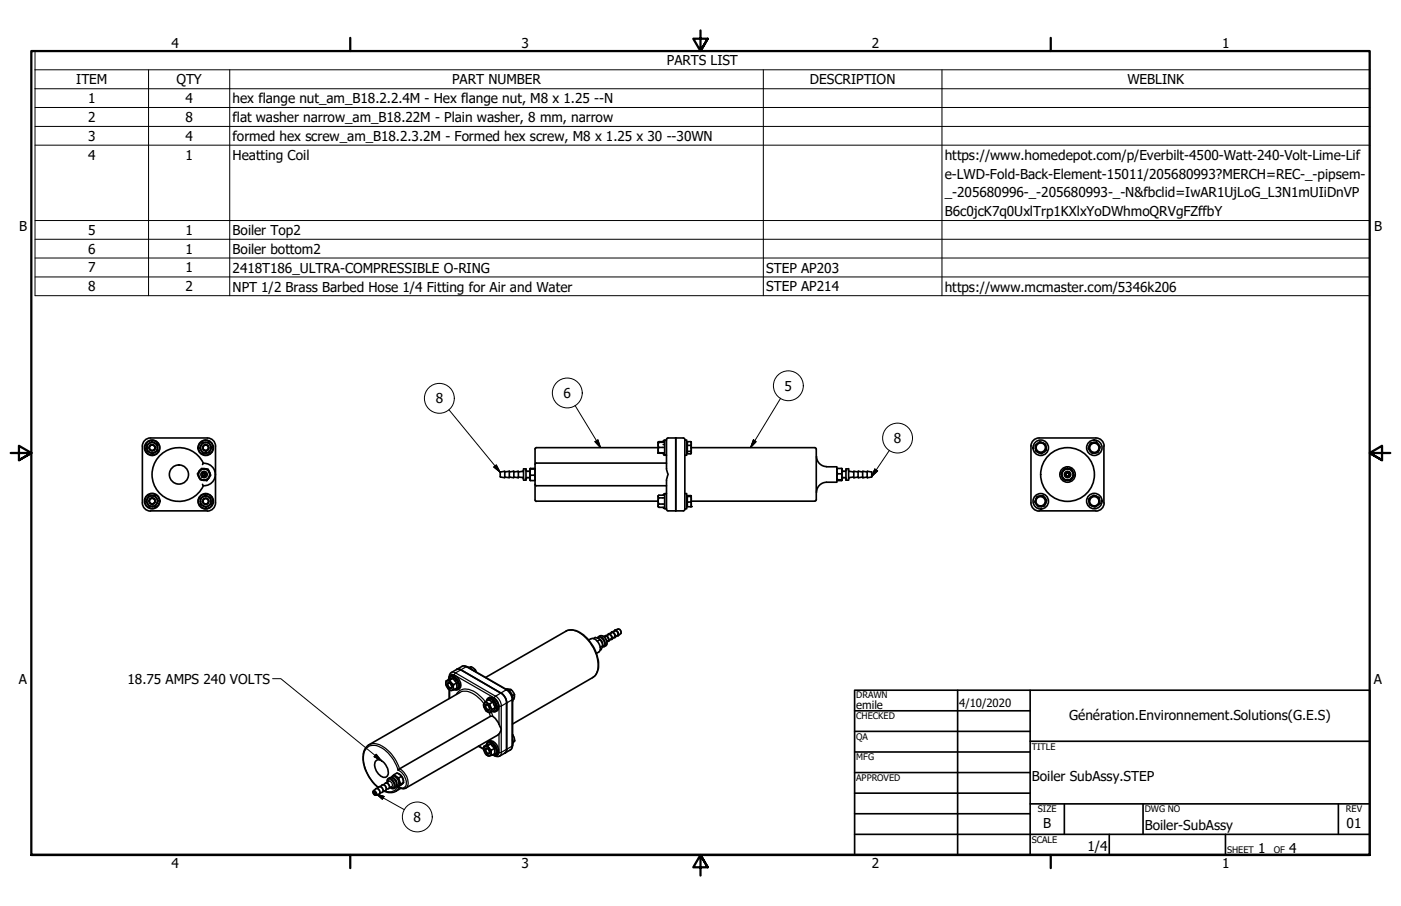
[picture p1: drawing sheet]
<svg xmlns="http://www.w3.org/2000/svg" width="432mm" height="279mm" viewBox="0 0 432 279" stroke-linecap="round" stroke-linejoin="round" font-family="sans-serif">
<!-- layer: Visible (ANSI) -->
<g fill="none" stroke="#000" stroke-width=".51">
<path d="M45.1 137.2h.1M45.2 137.2l1.6-1 1.7 .8 .1 1.9-1.6 1.1-1.7-.9zM45.3 139.1h.1M46.8 136.1v.1M47 140h.1M48.6 137h-.1M48.6 138.9h.1M61.4 138.2h.1M62.4 136.5l1.9-.1 1 1.6-.8 1.6-2 .2-1-1.6zM62.4 136.4v.1M62.5 139.8h.1M64.3 136.3v.1"/>
<path d="M64.5 139.6v.1M65.3 138h.1M165.3 138h37.5M165.3 138l-.4 .4v11M202.8 136.5v3.2M203 136.2l-.2 .3M203.1 136.4l-.3 .1M203.1 136.4l-.3 .8 .3 .8M203.1 138l-.3 .8 .3 .8-.3 .1 1.6 .1 .1 .4M203.1 139.6l1.4 .1M203.1 138h1.4M204.5 136.3l-.2 .1"/>
<path d="M204.5 136.1l-1.4 .1-.2 .3M204.5 136.1v-.1l-.1 .4h-1.3M204.5 135.9l.4 .1M205.4 135.7h-.5v4.7h.5M205.9 135.1l-.5 .5v9.1l.2 .7a1.49 1.49 0 0 1 0 1.9l-.2 .6v9.2M205.9 135.1h4.7M208.3 135.1v22.4M210.6 135.1l.5 .5v21.5M211.1 135.7h.5v4.7h-.5M211.6 136.5h.2M211.6 139.7h.2M211.8 139.2h1.1l.1 .6-.1 .2h-1.1z"/>
<path d="M211.8 137.4v1.8M212.9 136.2h-1.1v1.2h1.1M212.9 136.2v1.2M212.9 137.4v1.8M212.9 136.2l.1 3.6M213 138l38.4 .1 .2 .5v15.5l-.5 .5h-38.1M319 137.4l1.5-1.2 1.8 .8 .2 1.8-1.5 1.2-1.7-.8zM320.3 135.1a2.51 2.51 0 0 0-2.5 2.5v17.5M320.3 135.1h17.5M336.1 136.6l1.8-.3 1.2 1.5-.7 1.8-1.9 .2-.5-.7-.6-.8zM337.8 135.1a2.51 2.51 0 0 1 2.5 2.5l-.1 17.5M43.9 155.1v-17.5a2.51 2.51 0 0 1 2.5-2.5h17.5a2.51 2.51 0 0 1 2.5 2.5v17.5"/>
<path d="M43.9 155.1a2.42 2.42 0 0 0 2.5 2.4l17.5 .1a2.51 2.51 0 0 0 2.5-2.5M45 154.6l-.1 .1M45.8 152.9v.1M45.8 153l2-.1 1 1.5-.9 1.7-1.9 .1-.5-.8-.5-.8zM46 156.2v.1M47.8 152.8v.1M47.9 156.1v.1M48.8 154.4h.1M61.1 146.7l.3 .7M61.7 153.7h.1M61.7 145l-.5 .6M61.7 153.7l1.6-1 .8 .4 .9 .4 .1 1.9-1.6 1.1-1.7-.9z"/>
<path d="M61.8 155.6h-.1M62.1 144.5l2 .2 .9 1.9-1.2 1.6-2.1-.2-.9-1.9zM62.3 148.1h.8M62.4 149.4l.3 .4M62.6 142.9a3.5 3.5 0 0 1 3.8 3.4 3.5 3.5 0 0 1-3.8 3.5M62.7 142.9a8.3 8.3 0 0 0-12.7-3.1 8.3 8.3 0 0 0 0 13 8.3 8.3 0 0 0 12.7-3M62.7 142.9l-.3 .4M62.7 144.5l.8 .1M62.9 145.8v1M63.3 152.6v.1M63.4 146.2v.2M63.5 156.5h.1"/>
<path d="M64.4 145.3l.3 .7M64.5 147.1l-.4 .6M65 153.5h.1M65.1 155.4h.1M154.2 147l1.3 .3M154.2 145.7v1.3M154.3 145.5l-.1 .1M155.5 145.4l-1.2 .1M155.5 147.3h.1M155.5 145.4l.1 1.9M155.6 145.4l.1 .1M155.6 147.2l1.3 .1"/>
<path d="M156.9 145.4l-1.3 .1M156.9 145.3l.1 .1M156.9 147.3h.1M157 145.4v1.9M157 145.4l.1 .1M157 147.1l1.3 .2M157.1 147.1l-.1 .1M158.3 145.3v2M158.3 145.4l-1.3 .1M158.4 145.4v.1M158.4 147.2l1.3 .1M159.7 145.4v1.9"/>
<path d="M159.7 147.2l1.3 .1M159.7 145.4l-1.3 .1M161 147.3l.4 .4M161 145.4h-1.3M161.4 148h.1M161.4 144.7v3.3M161.4 145l-.4 .4M161.4 144.6h.1M161.4 148.1h.7M161.4 144.6h.7M162.1 144.6h.1M162.1 144.7v3.3"/>
<path d="M162.1 148h.1M162.1 144.9l.4 .5 .7-.1 .2-.4M162.5 147.3h.4M162.5 147.3l-.4 .4M163 147.3l.4 .4M163.4 144.5l-.1 3.6 .2 .1-.1-3.7h1.5l-.2 .2 .2 .9-.2 2.6 .2-.1M163.5 148.2h1.2M163.5 144.7h1.2M163.5 146.6h1.2M164.9 149.4v4.8l.4 .4M164.9 144.5v.1M164.9 149.4l.4 .4"/>
<path d="M165.3 149.8h40.1M165.3 142.8l40.1 .1M165.3 154.6h37.5M165.3 142.8l-.4 .4M203 152.8l-.2 .2v3.2l.3 .3-.3-.5 .3-.6M203.1 153.5l-.3 1 .3 .9M203.1 156.5h1.4v.2M203.1 155.4h1.4M204.5 152.6l-1.4 .1-.3 .4 .3 .4M204.5 153.5h-1.4M204.5 152.5v.2M204.5 152.4l.4 .1"/>
<path d="M204.9 156.6l-.4 .1M204.9 140.2h-.4M205.4 152.2h-.5v4.7h.5M205.4 157.1l.5 .4M205.9 157.5h4.7M211.1 157.1l-.5 .4M211.1 152.2h.5v4.7h-.5M211.6 153h.2M211.6 156.2h.2M211.8 153l1.2-.2-.1 .3M211.8 153v.1M212.9 154.8h-1.1v1.5h1.1"/>
<path d="M212.9 154.8v1.5M212.9 153.1v1.7M212.9 153.1h-1.1v1.7M213 152.9l-.1 3.4M251.7 140.7a3.1 3.1 0 0 0 3.1 3.2M254.8 144h3.1v4.7h-3.1M254.8 148.7a3.1 3.1 0 0 0-3.1 3.2M257.9 144.6l.2-.1-.2 .8 .2 2.7-.2 .1 1.4 .1 .2-.1-.2-.1 .2-.9-.2-2.6h.2v3.6M257.9 148.1h.1M258.1 144.5h1.2M258.1 146.1h1.2M258.1 148h1.2"/>
<path d="M259.5 144.9l.4 .5M259.9 147.3h.4M259.9 147.3l-.4 .4M260.4 147.3l.4 .4M260.7 144.7v3.3l.8 .1M260.8 144.9l-.2 .4-.7 .1M260.8 144.6h.7M260.8 144.6h.1M261.5 144.5l.1 3.5M261.5 148h.1M261.5 145l.4 .4M261.9 147.3l-.3 .4"/>
<path d="M261.9 145.4l1.1 .1M263 147.1l-1.1 .2M263 147.1l.1 .1M263.1 145.4l-.1 .1M264.4 145.5l-1.3-.1v1.9M264.4 145.5h.1M264.5 147.2h-1.4M265.8 145.5l-1.3-.2v1.9h1.4M265.9 145.4l-.1 .1M267.2 145.5l-1.3-.1v1.8h1.4M267.3 145.4v1.9l1.2-.2M267.3 145.4l-.1 .1"/>
<path d="M267.3 145.4l1.2 .1M268.6 145.5l.1 .1M268.7 145.7v1.3M268.7 147l-.1 .1M317.8 155.1a2.51 2.51 0 0 0 2.5 2.5M319.6 153.1l1.9-.3 1.1 1.5-.7 1.8-1.9 .2-.5-.7-.6-.8zM320.3 157.5h17.5M327.3 146.7l.3 .7M327.8 145l-.4 .6M328.2 144.5l2 .2 .9 1.9-1.3 1.6-2-.2-.8-1.9zM328.5 148.1h.7M328.8 144.5l.8 .1"/>
<path d="M330.5 145.3l.3 .7M330.7 147.1l-.5 .6M335.5 153.9l1.6-1.2 .8 .3 .9 .4 .2 1.9-1.5 1.1-.8-.3-.9-.4zM340.3 155.1a2.51 2.51 0 0 1-2.5 2.5M181.4 197.4a2.13 2.13 0 0 1 3.3 1.4 1.77 1.77 0 0 1-.9 2.7M182.9 196.9a1.69 1.69 0 0 1 2.3 .8 1.83 1.83 0 0 1-.2 2.8M184.1 196.8l.1-.1a1.4 1.4 0 0 1 1.4-.7 1.4 1.4 0 0 1 1.2 1.1 1.35 1.35 0 0 1 .3 1.6 1.35 1.35 0 0 1-1.4 .8M184.9 197.3l-.8 .4M185.8 199.1l-.8 .5M186.6 196.3l-.4 .1M187.4 197.6l-.3 .3M187.6 195.7l-1.1 .4-.1 .2"/>
<path d="M188.3 197l-.8 .8h-.3M188.5 195.1l-.9 .4-.3 .3M189.3 194.6l.2-.3 1-.3a.98 .98 0 0 1 .8 1.4l-.7 .6-.5 .1M189.4 196.5l-.8 .7h-.4M189.5 194.6l-1 .3-.2 .3M190.3 195.9l-.8 .8h-.3M137.5 210v1.2M137.6 210.1a1.71 1.71 0 0 1 2.1 1.9 .84 .84 0 0 1-.7 1 .84 .84 0 0 1-1-.7 1.99 1.99 0 0 1-.4-2.2zM138.1 210.5a1.16 1.16 0 0 1 .9 1.8 1.16 1.16 0 0 1-.9-1.8zM138.2 210.6a.99 .99 0 0 1 .8 1.6 1.04 1.04 0 0 1-.8-1.6zM138.2 212.5a1.21 1.21 0 0 0 1.7 .2M138.2 209.5a1.21 1.21 0 0 1 1.1-.9 1.21 1.21 0 0 1 1.2 .7l.5 .7a1.94 1.94 0 0 1-.1 2.7l-.9-.1"/>
<path d="M138.4 209.1a1.25 1.25 0 0 1 1.1-.6 1.25 1.25 0 0 1 1.1 .7 2.77 2.77 0 0 1 .7 3.3l-.8 .2M138.4 209l.5-1.5 3.5-2 1.2-.1 12.7 7.3a3.8 3.8 0 0 1 1.7 2.9v14.3l-.5 1.2-1.9 1.1M138.4 212.7v2.7M138.5 209.3l-1 .7M138.6 209.7l-1.1 .3M138.6 209.7l.5 .9 .7 .5M138.8 208.6a1.59 1.59 0 0 1 2.5 .7 2.44 2.44 0 0 1 .2 3.1l-.3 .3M139.6 209.1l-1 .6M139.8 211.1l-.1 .9 .2 .7M140.8 206.4l.6-.1 .6 .3 12.4 7.1a3.6 3.6 0 0 1 1.7 3.1v14.7l-.5 .7M140.9 210.6l-1.1 .5M141 212.2l-1.1 .5"/>
<path d="M141.7 213.6l-28 16.1a5.6 5.6 0 0 0-1.4 6.6l1.5 3.4 1.6 2.2 1.2 1M144.1 205.7l.6 .1 .8 .7M144.7 205.9a1.36 1.36 0 0 1 1.8 .7M146.5 206.6l.3 .7M146.5 206.6l-.5 .2M149.4 216.9a1.33 1.33 0 0 1 1.8 1.1 .99 .99 0 0 1 .2 1 .99 .99 0 0 1-.9 .6 2.15 2.15 0 0 1-1.1-2.7zM149.6 217.4a1.08 1.08 0 0 1 1.1 .4 1.08 1.08 0 0 1 0 1.3 1.31 1.31 0 0 1-1.1-1.7zM149.6 216.4l-.6 .9 .1 .6M149.6 216.4l1.3 .6M149.7 208.9l24.7-14.2a5.2 5.2 0 0 1 6 1.6 11.3 11.3 0 0 1 3.8 10.6l-.7 1.4-.9 .7-24.6 14.3M149.9 217.4a.95 .95 0 0 1 .8 1.5 .97 .97 0 0 1-.8-1.5zM149.9 216.2a1.27 1.27 0 0 1 1.2-.9 1.27 1.27 0 0 1 1.2 .9 2.17 2.17 0 0 1 .3 3.2h-.8"/>
<path d="M150.1 215.8l.1-.2a1.5 1.5 0 0 1 2.3 .7 2.24 2.24 0 0 1 .2 3.2h-.6M150.4 215.3a2.06 2.06 0 0 1 3 1.6 1.66 1.66 0 0 1-.6 2.5M150.6 215.7l-1 .7M150.9 217l.3 1 .5 .8M151.7 218.8l-.6 1-1.2-.5M152 216.4l-1.1 .6M152.1 219.3l-1 .5M152.8 218.2l-1.1 .6M155.8 212.4a3.2 3.2 0 0 1 2.2 3.9M156.3 212.5l1.2 .2M157.5 212.7l1.1 1.5M157.5 212.7l-.6 .3"/>
<path d="M158.6 214.2l-.1 1-.4 .6M158.6 214.2l-.7 .4M115.7 234.8a1.63 1.63 0 0 1 2.6 .3 3.7 3.7 0 0 1 1 4.3 1.81 1.81 0 0 1-2.7-.7 3.9 3.9 0 0 1-.9-3.9zM120.6 239.8v-.2a.77 .77 0 0 1 .7-.6 .77 .77 0 0 1 .8 .5l.3 .1a1.88 1.88 0 0 1 .9 1.7l.2 .5-.9 .8-.4-.2a.99 .99 0 0 0 1-.6 .99 .99 0 0 0-.2-1.1 1.5 1.5 0 0 0-2.2-1.2l-.1 .3M121.5 238.9l.9-.5a2.73 2.73 0 0 1 1.9 3l-1.7 1.2M122.7 237.5l28.6-16.6a3.8 3.8 0 0 1 2.7 2.9 1.84 1.84 0 0 1-.4 2.7l-28.5 16.5a2.01 2.01 0 0 1-2.4-.4M122.7 238.6a2.72 2.72 0 0 1 1.6 2.4M123.8 239.4l-.9 .5M147.4 230.1l1.7 1M149.2 230.2l-.1 1.2M149.2 230.4a1.69 1.69 0 0 1 2.1 2.1 .73 .73 0 0 1-.6 .7 .73 .73 0 0 1-.8-.5 2.26 2.26 0 0 1-.7-2.3zM149.6 230.8a1.1 1.1 0 0 1 1.1 .5 1.1 1.1 0 0 1 0 1.2 1.31 1.31 0 0 1-1.1-1.7z"/>
<path d="M149.8 230.9a.86 .86 0 0 1 .9 .4 .86 .86 0 0 1-.1 1 1.13 1.13 0 0 1-.8-1.4zM149.9 229.7a1.21 1.21 0 0 1 1.1-.9 1.21 1.21 0 0 1 1.2 .8 2.53 2.53 0 0 1 .6 3.1l-1.1 .2M150.1 229.4a1.17 1.17 0 0 1 1-.8 1.17 1.17 0 0 1 1.1 .8 2.39 2.39 0 0 1 .5 3.5h-.6M150.1 229.5l-.9 .7M150.3 230l-1.1 .2M150.3 230l.4 .8 .7 .5M150.4 228.8a2.06 2.06 0 0 1 3 1.5 1.66 1.66 0 0 1-.6 2.6M151.3 229.3l-1 .7M151.4 231.3l.1 1.6a1.33 1.33 0 0 1-1.6-.2M152.5 230.8l-1.1 .5M152.6 232.4l-1.1 .5M155.6 232.2l-2 1.1-1.3-.3"/>
<path d="M158 228.1v1.6M158 226.6l.1 .2M158.1 226.8l.5 1.7M158.1 226.8l-.1 .1M158.6 228.5l-.5 .5M158.6 228.5l-.5 .3M115.1 244.1a.64 .64 0 0 1 .6 .3 .64 .64 0 0 1 0 .7l-.6-.5zM115.1 243.8l.8-.6a1.07 1.07 0 0 1 1 .6 1.07 1.07 0 0 1-.1 1.1l-.9 .3a.92 .92 0 0 1-.8-1.4zM115.5 244.1a.4 .4 0 0 0-.2 .6 .4 .4 0 0 0 .6 .1M116.3 243.1l.5-.5a1.04 1.04 0 0 1 1.1 .6 1.04 1.04 0 0 1-.1 1.1l-.7 .3M117.2 242.6l.6-.5a1.08 1.08 0 0 1 1.1 .5 1.08 1.08 0 0 1-.1 1.2l-.7 .2M118.2 242l.6-.5a1.04 1.04 0 0 1 1.1 .5 1.04 1.04 0 0 1-.1 1.2l-.7 .3"/>
<path d="M119.4 241.3a1.24 1.24 0 0 1 .8-1.5 1.24 1.24 0 0 1 1.5 .7 1.47 1.47 0 0 1 .6 1.6 1.47 1.47 0 0 1-1.3 1.1l-.8-.4M119.8 241l-.6 .4M120.7 242.6l-.6 .3M123.6 243.1a5.1 5.1 0 0 1-2.9 1.3h-.9l-1.5-.4M124.3 241.4l-.4 .4M124.4 241.3l-.9 .5"/>
<circle cx="46.9" cy="138.1" r=".86"/>
<circle cx="46.9" cy="138.1" r=".98"/>
<circle cx="46.9" cy="138.1" r="1.62"/>
<circle cx="46.9" cy="138.1" r="2.25"/>
<circle cx="46.9" cy="138.1" r="2.38"/>
<circle cx="63.4" cy="138.1" r=".86"/>
<circle cx="63.4" cy="138.1" r="1.62"/>
<circle cx="63.4" cy="138.1" r="2.25"/>
<circle cx="63.4" cy="138.1" r=".98"/>
<circle cx="63.4" cy="138.1" r="2.38"/>
<circle cx="320.8" cy="138.1" r="1.62"/>
<circle cx="320.8" cy="138" r="1.43"/>
<circle cx="320.8" cy="138.1" r="2.38"/>
<circle cx="337.3" cy="138.1" r="2.38"/>
<circle cx="337.3" cy="138.1" r="1.43"/>
<circle cx="337.3" cy="138.1" r="1.62"/>
<circle cx="46.9" cy="154.5" r="2.38"/>
<circle cx="46.9" cy="154.5" r=".98"/>
<circle cx="46.9" cy="154.5" r=".86"/>
<circle cx="46.9" cy="154.5" r="2.25"/>
<circle cx="46.9" cy="154.5" r="1.62"/>
<circle cx="55.1" cy="146.3" r="2.95"/>
<circle cx="62.9" cy="146.3" r=".6"/>
<circle cx="62.9" cy="146.3" r=".48"/>
<circle cx="62.9" cy="146.3" r="1.75"/>
<circle cx="62.9" cy="146.3" r=".98"/>
<circle cx="63.4" cy="154.6" r="2.38"/>
<circle cx="63.4" cy="154.6" r="2.25"/>
<circle cx="63.4" cy="154.6" r="1.62"/>
<circle cx="63.4" cy="154.6" r=".86"/>
<circle cx="63.4" cy="154.6" r=".98"/>
<circle cx="320.7" cy="154.6" r="1.43"/>
<circle cx="320.8" cy="154.6" r="1.62"/>
<circle cx="320.8" cy="154.6" r="2.38"/>
<circle cx="329" cy="146.3" r="2.38"/>
<circle cx="329" cy="146.3" r=".98"/>
<circle cx="329" cy="146.3" r="1.75"/>
<circle cx="329" cy="146.3" r=".48"/>
<circle cx="329" cy="146.3" r=".6"/>
<circle cx="329" cy="146.3" r="8.3"/>
<circle cx="337.3" cy="154.5" r="2.38"/>
<circle cx="337.3" cy="154.6" r="1.43"/>
<circle cx="337.3" cy="154.5" r="1.62"/>
</g>
<g fill="#000">
<circle cx="202.8" cy="136.5" r=".25"/>
<circle cx="202.8" cy="139.7" r=".25"/>
<circle cx="204.3" cy="139.8" r=".25"/>
<circle cx="204.4" cy="137.1" r=".25"/>
<circle cx="204.4" cy="139.8" r=".25"/>
<circle cx="204.4" cy="136.4" r=".25"/>
<circle cx="213" cy="156.2" r=".25"/>
<circle cx="137.5" cy="211.2" r=".25"/>
<circle cx="138.2" cy="212.5" r=".25"/>
<circle cx="140.1" cy="209.8" r=".25"/>
<circle cx="149.1" cy="217.9" r=".25"/>
<circle cx="152.4" cy="217.6" r=".25"/>
<circle cx="156.3" cy="212.5" r=".25"/>
<circle cx="149.1" cy="231.4" r=".25"/>
<circle cx="149.9" cy="232.7" r=".25"/>
<circle cx="151.8" cy="230" r=".25"/>
</g>
<!-- layer: Visible Narrow (ANSI) -->
<g fill="none" stroke="#000" stroke-width=".38">
<path d="M174.4 194.7a5.2 5.2 0 0 1 5.8 1.7 11.9 11.9 0 0 1 3.9 10.4l-.1 .5a2.43 2.43 0 0 1-1.4 1.7M184.2 196.8a1.05 1.05 0 0 1 1.1-.4 1.05 1.05 0 0 1 .8 .8 1.47 1.47 0 0 1-.1 2.3l-.3-.1M184.5 196.3a2.03 2.03 0 0 1 1.7 3.1M184.5 196.9l.1-.1a1.5 1.5 0 0 1 1.4 .7 1.5 1.5 0 0 1 0 1.6h-.2M184.8 197.2a1.34 1.34 0 0 1 .9 1.6M185 196.1a2.03 2.03 0 0 1 1.7 3M186.4 196.3a.77 .77 0 0 1 .9-.1 .77 .77 0 0 1 .3 .8v.5l-.4 .2M186.4 196.3a.85 .85 0 0 1 1.1 .4 .85 .85 0 0 1-.2 1M186.6 196.3a.92 .92 0 0 1 .8 1.3M186.6 196a1.21 1.21 0 0 1 1 1.7M187.4 195.8a.77 .77 0 0 1 .8-.1 .77 .77 0 0 1 .4 .8l-.1 .6-.3 .1M187.5 195.7a.87 .87 0 0 1 .9 .4 .87 .87 0 0 1-.1 1.1"/>
<path d="M187.6 195.7a.87 .87 0 0 1 .7 1.3M187.6 195.5a1.2 1.2 0 0 1 1 1.7M188.3 195.2a.84 .84 0 0 1 1 0 .84 .84 0 0 1 .3 1l-.1 .3-.3 .1M188.4 195.1a.85 .85 0 0 1 1 .4 .85 .85 0 0 1-.2 1.1M188.5 195.1a.92 .92 0 0 1 .9 1.4M188.6 194.9a1.21 1.21 0 0 1 .9 1.7M189.4 194.6a.77 .77 0 0 1 .8 0 .77 .77 0 0 1 .4 .7l-.1 .7-.3 .1M189.4 194.6a.88 .88 0 0 1 1 .4 .88 .88 0 0 1-.2 1M189.5 194.6a.91 .91 0 0 1 .8 1.3M189.5 194.3a1.2 1.2 0 0 1 1.1 1.7M190.5 194a1 1 0 0 1 .8 1.4M138.3 209.5a1.03 1.03 0 0 1 .9-.8 1.03 1.03 0 0 1 1.1 .7 2.5 2.5 0 0 1 .6 3.1l-.8 .1"/>
<path d="M138.4 208.7l.1 .2M138.6 212.8v2.5M139.1 207.4l.6-.1 .7 .2-.4 .7M140 208.2l-1-.2-.4 .7M140 208.2l12.4 7.1M140.4 207.5l3.3-1.9 12.3 7.1-3.3 2zM140.6 214.2a3.6 3.6 0 0 1 5.3-1.1l1.2 .8 2.5 2.6M140.8 212.2l-.1-.7a1.23 1.23 0 0 0-.6-1.6l-.5-.7-1.1 .1 1.1-.2 1.3 1.5 .1 1.6-.3 .1M141.7 213.6a5 5 0 0 1 5.7 1.5l1.8 1.9M142.4 205.5l.6-.1 1 .2M150 216.2a1.05 1.05 0 0 1 .9-.7 1.05 1.05 0 0 1 1.1 .7 2.5 2.5 0 0 1 .6 3.1l-.8 .1M150.6 215.8l.6 .4a1.1 1.1 0 0 1 1 1.2l.4 .8-.6 1.1a1.48 1.48 0 0 0 .1-2.4l-.1-.5-1.4-.7-.1 .2"/>
<path d="M150.7 219.7l.4 1.2M151.4 219.6l.5 1.3M152.4 215.3a3 3 0 0 1 1.4 2.4M152.4 215.3l.2-.5a3.1 3.1 0 0 1 1.9 2.9M153.8 217.7h.7M153.8 217.7v5.7M154.5 217.7l3.3-1.9v14.3l-3.3 1.9zM156.3 212.7h-.3a3.9 3.9 0 0 1 1.8 3.1l.2-.2M113.7 229.7a5.2 5.2 0 0 1 5.7 1.6 12.6 12.6 0 0 1 3.7 5.8 4.7 4.7 0 0 1 2.4 5.5l-.4 .4M120.1 239.8a2.03 2.03 0 0 1 1.8 3.1M121 239.9a.99 .99 0 0 1 1.1-.2 .99 .99 0 0 1 .6 .9l.1 1.2-.5 .3M147.6 230.1l1.5 .8"/>
<path d="M149.9 229.7a1.07 1.07 0 0 1 1-.8 1.07 1.07 0 0 1 1.1 .7 2.13 2.13 0 0 1 .3 3.3h-.6M152.4 233h.1M152.5 232.4l-.1-.8a1.13 1.13 0 0 0-.6-1.4l-.6-.8-1.1 .1 1.2-.2 .5 .8a1.48 1.48 0 0 1 .7 1.9l.1 .4-.3 .1M153.8 232l-.3 .8-.3 .2-.6-.1M153.8 232h.7l-.1 .7-.4 .5M153.8 226.3v5.7M158 229.9l-.7 1.4M115.1 244a.66 .66 0 0 1 .7 .4 .66 .66 0 0 1-.2 .8l-.5-.4zM115.1 243.8a.87 .87 0 0 1 .9 .5 .87 .87 0 0 1-.1 .9M115.9 243.2a1.08 1.08 0 0 1 1 .6 1.08 1.08 0 0 1-.1 1.1M116.8 242.6a1.08 1.08 0 0 1 1.1 .6 1.08 1.08 0 0 1-.1 1.1M117.8 242.1a1.09 1.09 0 0 1 1.1 .5 1.09 1.09 0 0 1-.1 1.2"/>
<path d="M118.8 241.5a1.08 1.08 0 0 1 1 .5 1.08 1.08 0 0 1 0 1.2M119.4 241.3a.85 .85 0 0 1 .4-1.2 .85 .85 0 0 1 1.1 .4 1.82 1.82 0 0 1 .4 2.6l-1.1-.3M119.6 241.2a.71 .71 0 0 1 .6-.8 .71 .71 0 0 1 .8 .6 1.05 1.05 0 0 1 0 1.8l-.5-.1M119.7 240.1a2.11 2.11 0 0 1 1.9 2.9l-.2 .1M119.8 241a1.03 1.03 0 0 1 1 .5 1.03 1.03 0 0 1-.1 1.1M121.3 240.1a1.21 1.21 0 0 1 .9 1.6M122.6 242.6a3.1 3.1 0 0 1-4.1 1.3M122.8 242.6a1.48 1.48 0 0 0 1.9 .2 1.48 1.48 0 0 0 .5-1.9 4.6 4.6 0 0 0-2.5-3.4 10.3 10.3 0 0 0-7.3-7.6 3.2 3.2 0 0 0-3.4 3.6 12.2 12.2 0 0 0 4.6 9.3M123.1 242.9l-1.1 1.1"/>
</g>
<!-- layer: Symbol (ANSI) -->
<g fill="none" stroke="#000" stroke-width=".31">
<path d="M10.8 21.5v-5.8h411.3v5.8M10.8 21.5h411.3v5.9M10.8 21.5v69.7h411.3v-63.8M10.8 27.4h411.3M10.8 33.1h411.3M10.8 39h411.3M45.8 21.5v69.7M70.8 21.5v69.7M235.3 21.5v69.7M290.3 21.5v69.7M10.8 44.8h411.3M10.8 68h411.3"/>
<path d="M10.8 73.8h411.3M10.8 79.6h411.3M10.8 85.4h411.3M138.4 126.4l15.8 19.3M177.2 125l7.9 13M183.4 136.2l.9-.6 .8 2.4zM232.2 135.6l.8 .6-1.7 1.8zM240.6 122.8l-9.3 15.2M274.1 138.9l-5.4 8.1M152.2 144l.8-.6 1.2 2.3zM269.6 144.7l.9 .5-1.8 1.8zM84 209.3h2.6l30.9 25.3"/>
<path d="M116 232.6l1.5 2-2.2-1.2zM116 244.9l2.4 .7-.5 .9zM116 244.9l8.6 4.8"/>
<circle cx="243" cy="119" r="4.6"/>
<circle cx="135.4" cy="122.8" r="4.6"/>
<circle cx="174.8" cy="121.2" r="4.6"/>
<circle cx="276.6" cy="135.1" r="4.6"/>
<circle cx="128.6" cy="251.9" r="4.6"/>
</g>
<!-- layer: Border (ANSI) -->
<path d="M107.9 11.7v4M215.9 9.4v6.3l-2.2-3.8h4.4l-2.2 3.8 2.2-3.8M323.8 11.7v4M3.3 139.7h6.4l-3.9-2.2v4.4l3.9-2.2-3.9 2.2M428.5 139.7h-6.4l3.9-2.2v4.4l-3.9-2.2 3.9 2.2M9.7 263.7v-248h412.4v248h-412.4h412.4M107.9 263.7v4M218.1 267.5l-2.2-3.8 2.2 3.8h-4.4l2.2-3.8v6.3M323.8 263.7v4" fill="none" stroke="#000" stroke-width=".7"/>
<!-- layer: Title (ANSI) -->
<g fill="none" stroke="#000" stroke-width=".51">
<path d="M263.4 212.9h158.7v50.8h-158.7zM263.4 219.2h54.1M295.1 212.9v50.8M317.5 212.9v50.8M263.4 225.6h54.1M263.4 231.9h54.1M263.4 238.3h54.1M317.5 228.6h104.6M263.4 244.6h54.1M263.4 251h54.1M263.4 257.3h158.7M317.5 247.9h104.6"/>
<path d="M328 247.9v9.4M341.9 257.3v6.4M352.3 247.9v9.4M377.7 257.3v6.4M412.5 247.9v9.4"/>
</g>
<!-- layer: Symbol (ANSI) -->
<path d="M183.4 136.2l1.7 1.8zM183.4 136.2l.9-.6 .8 2.4zM232.2 135.6l-.9 2.4zM232.2 135.6l.8 .6-1.7 1.8zM152.2 144l2 1.7zM152.2 144l.8-.6 1.2 2.3zM269.6 144.7l-.9 2.3zM269.6 144.7l.9 .5-1.8 1.8zM115.3 233.4l2.2 1.2zM116 232.6l1.5 2-2.2-1.2zM116 244.9l2.4 .7zM116 244.9l2.4 .7-.5 .9z" fill="#000" stroke="#000" stroke-width=".31"/>
<g font-size="4.2">
<text x="52.8" y="14.7">4</text>
<text x="160.8" y="14.7">3</text>
<text x="268.7" y="14.7">2</text>
<text x="376.7" y="14.7">1</text>
<text x="205.5" y="20.2">PARTS LIST</text>
<text x="23.5" y="26">ITEM</text>
<text x="54.4" y="26">QTY</text>
<text x="139.4" y="26">PART NUMBER</text>
<text x="249.6" y="26">DESCRIPTION</text>
<text x="347.5" y="26">WEBLINK</text>
<text x="27.2" y="31.8">1</text>
<text x="57.1" y="31.8">4</text>
<text x="71.7" y="31.9">hex flange nut_am_B18.2.2.4M - Hex flange nut, M8 x 1.25 --N</text>
<text x="27.2" y="37.6">2</text>
<text x="57.1" y="37.6">8</text>
<text x="71.7" y="37.7">flat washer narrow_am_B18.22M - Plain washer, 8 mm, narrow</text>
<text x="27.2" y="43.4">3</text>
<text x="57.1" y="43.4">4</text>
<text x="71.7" y="43.5">formed hex screw_am_B18.2.3.2M - Formed hex screw, M8 x 1.25 x 30 --30WN</text>
<text x="27.2" y="49.2">4</text>
<text x="57.1" y="49.2">1</text>
<text x="71.7" y="49.3">Heatting Coil</text>
<text x="291.2" y="49.3">https://www.homedepot.com/p/Everbilt-4500-Watt-240-Volt-Lime-Lif</text>
<text x="291.2" y="55.1">e-LWD-Fold-Back-Element-15011/205680993?MERCH=REC-_-pipsem-</text>
<text x="291.2" y="60.9">_-205680996-_-205680993-_-N&amp;fbclid=IwAR1UjLoG_L3N1mUIiDnVP</text>
<text x="5.9" y="71.4">B</text>
<text x="291.2" y="66.7">B6c0jcK7q0UxlTrp1KXlxYoDWhmoQRVgFZffbY</text>
<text x="423.5" y="71.4">B</text>
<text x="27.2" y="72.4">5</text>
<text x="57.1" y="72.4">1</text>
<text x="71.7" y="72.5">Boiler Top2</text>
<text x="27.2" y="78.2">6</text>
<text x="57.1" y="78.2">1</text>
<text x="71.7" y="78.3">Boiler bottom2</text>
<text x="27.2" y="84">7</text>
<text x="27.2" y="89.9">8</text>
<text x="57.1" y="84">1</text>
<text x="57.1" y="89.9">2</text>
<text x="71.7" y="84.1">2418T186_ULTRA-COMPRESSIBLE O-RING</text>
<text x="71.7" y="89.9">NPT 1/2 Brass Barbed Hose 1/4 Fitting for Air and Water</text>
<text x="236.2" y="84.1">STEP AP203</text>
<text x="236.2" y="89.9">STEP AP214</text>
<text x="291.2" y="89.9">https://www.mcmaster.com/5346k206</text>
<text x="134.3" y="124.4">8</text>
<text x="173.7" y="122.7">6</text>
<text x="241.8" y="120.5">5</text>
<text x="275.5" y="136.7">8</text>
<text x="5.8" y="211.1">A</text>
<text x="39.3" y="210.8">18.75 AMPS 240 VOLTS</text>
<text x="423.4" y="211.1">A</text>
<text x="329.5" y="222">Génération.Environnement.Solutions(G.E.S)</text>
<text x="318" y="240.9">Boiler SubAssy.STEP</text>
<text x="127.4" y="253.5">8</text>
<text x="321.5" y="255.4">B</text>
<text x="352.8" y="256">Boiler-SubAssy</text>
<text x="415" y="255.4">01</text>
<text x="335.2" y="262.5">1/4</text>
<text x="387.7" y="263.1">1</text>
<text x="397.4" y="263.1">4</text>
<text x="52.8" y="267.7">4</text>
<text x="160.8" y="267.7">3</text>
<text x="268.7" y="267.7">2</text>
<text x="376.7" y="267.7">1</text>
</g>
<g font-size="3.5">
<text x="263.9" y="218.6">emile</text>
<text x="295.7" y="218.1">4/10/2020</text>
</g>
<g font-size="2.8">
<text x="263.9" y="215.4">DRAWN</text>
<text x="263.9" y="221.8">CHECKED</text>
<text x="263.9" y="228.2">QA</text>
<text x="318" y="231.1">TITLE</text>
<text x="263.9" y="234.5">MFG</text>
<text x="263.9" y="240.9">APPROVED</text>
<text x="319.9" y="250.5">SIZE</text>
<text x="352.8" y="250.5">DWG NO</text>
<text x="414.8" y="250.4">REV</text>
<text x="318" y="259.9">SCALE</text>
<text x="378.2" y="263.1">SHEET</text>
<text x="392.6" y="263.1">OF</text>
</g>
</svg>
